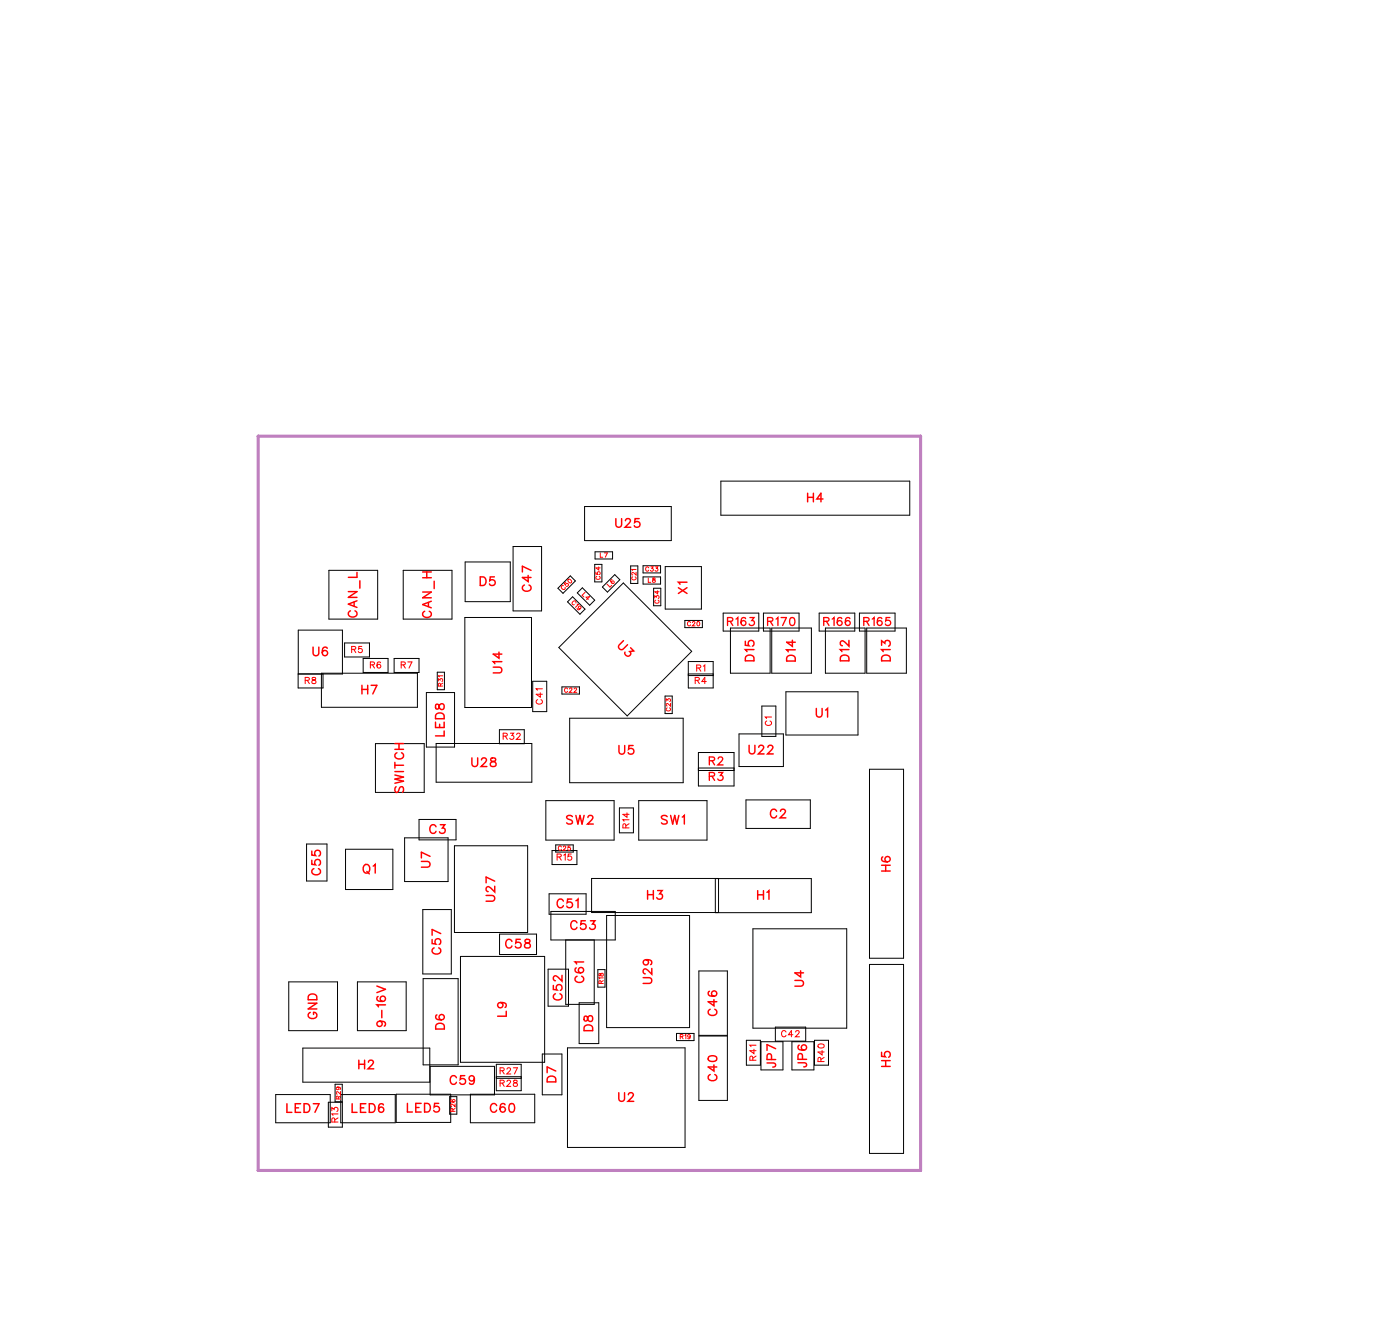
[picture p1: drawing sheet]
<svg xmlns="http://www.w3.org/2000/svg" width="115mm" height="108mm" viewBox="0 0 115 108" stroke-linecap="round" stroke-linejoin="round" font-family="sans-serif">
<path d="M21.2 35.8v60.2M21.2 35.8h54.3M21.2 35.8h.1M75.5 35.8v60.2M75.5 35.8h.1M21.2 96h54.3M21.2 96h.1M75.5 96h.1" fill="none" stroke="#bf80bf" stroke-width=".25"/>
<g fill="none" stroke="#000" stroke-width=".08">
<path d="M59.1 39.4h15.5v2.8h-15.5zM26.4 55.2h7.8v2.8h-7.8zM26.5 55.3v1.1h-2v-1.1h3.6v-3.6h-3.6v3.6M27 46.8h4v4h-4zM28.3 52.7h2v1.2h-2zM29.8 54h2v1.1h-2zM32.3 54h2.1v1.1h-2.1zM33.1 46.8h4v4h-4zM35 56.8h2.3v4.4h-2.3zM35.9 55.1h.6v1.4h-.6zM38.1 50.6h5.5v7.4h-5.5zM38.2 46.1h3.7v3.2h-3.7z"/>
<path d="M41 59.8h2v1.2h-2zM42.1 44.8h2.3v5.3h-2.3zM43.7 55.9h1.1v2.4h-1.1zM45.8 53.1l5.3-5.3 5.6 5.6-5.3 5.3zM46.1 56.3h1.4v.6h-1.4zM46.6 49.3l.4-.4 1 1-.4 .5zM46.7 58.9h9.3v5.3h-9.3zM46.8 47.2l.4 .4-1 1-.4-.4zM47.4 48.6l.4-.4 1 1-.4 .4zM48 41.5h7.1v2.8h-7.1zM48.8 46.3h.6v1.4h-.6zM48.8 45.2h1.4v.6h-1.4z"/>
<path d="M50.4 47.1l.4 .4-1 1-.4-.4zM51.7 46.4h.6v1.4h-.6zM52.7 46.4h1.5v.6h-1.5zM52.7 47.3h1.5v.6h-1.5zM53.6 48.2h.6v1.5h-.6zM54.6 57.1h.5v1.4h-.5zM54.6 46.5h2.9v3.4h-2.9zM56.2 50.9h1.4v.6h-1.4zM56.5 54.2h2v2.2h-2zM56.5 55.4h2M56.5 55.3h2M59.3 50.3h2.9v1.4h-2.9z"/>
<path d="M59.9 51.5h3.3v3.7h-3.3zM62.5 57.9h1.1v2.5h-1.1zM62.6 50.3h2.9v1.4h-2.9zM63.3 51.5h3.3v3.7h-3.3zM64.5 56.7h5.9v3.6h-5.9zM67.2 50.3h2.9v1.4h-2.9zM67.7 51.5h3.3v3.7h-3.3zM70.5 50.3h2.9v1.4h-2.9zM71.1 51.5h3.2v3.7h-3.2zM25.1 69.2h1.7v3h-1.7zM28.3 69.6h3.9v3.3h-3.9zM30.8 61h4v4h-4z"/>
<path d="M33.2 68.7h3.6v3.6h-3.6zM34.4 67.2h3v1.7h-3zM34.7 74.6h2.3v5.3h-2.3zM35.8 61h7.8v3.1h-7.8zM37.3 69.3h6v7.2h-6zM37.8 78.4h6.9v8.7h-6.9zM41 76.6h3v1.7h-3zM44.8 65.6h5.6v3.3h-5.6zM45 79.5h1.6v3h-1.6zM45 73.3h3.1v1.7h-3.1zM45.2 74.7h5.3v2.4h-5.3zM45.3 69.7h2v1.2h-2z"/>
<path d="M45.6 69.3h1.4v.6h-1.4zM46.4 77.1v5.2h2.3v-5.2M48.5 72h18.1v2.8h-18.1zM49 79.5h.6v1.4h-.6zM49.8 75.1h6.8v9.1h-6.8zM50.8 66.2h1.2v2.1h-1.2zM52.4 65.6h5.6v3.3h-5.6zM57.3 61.7h2.9v2.7h-2.9zM57.3 63.2h2.9M57.3 63h2.9M57.3 79.6h2.4v5.3h-2.4zM58.7 72v2.8"/>
<path d="M58.9 72v2.8M60.6 60.2h3.7v2.6h-3.7zM61.2 65.6h5.3v2.3h-5.3zM61.8 76.1h7.7v8.2h-7.7zM71.3 79.1h2.8v15.5h-2.8zM71.3 63.1h2.8v15.5h-2.8zM22.6 89.7h4.5v2.4h-4.5zM23.7 80.5h4v4h-4zM24.8 85.9h10.5v2.8h-10.5zM26.9 90.4h1.2v2h-1.2zM27.5 88.9h.6v1.4h-.6zM28 89.7h4.4v2.4h-4.4z"/>
<path d="M29.3 80.5h4v4h-4zM32.5 89.7h4.5v2.3h-4.5zM34.7 80.2h2.9v7.1h-2.9zM35.3 87.4h5.3v2.4h-5.3zM36.9 89.9h.6v1.4h-.6zM38.6 89.7h5.3v2.3h-5.3zM40.7 87.3h2.1v2.1h-2.1zM40.7 88.4h2.1M40.7 88.3h2.1M44.5 86.4h1.6v3.4h-1.6zM46.5 85.9h9.7v8.2h-9.7zM47.5 82.2h1.6v3.4h-1.6z"/>
<path d="M55.5 84.7h1.4v.6h-1.4zM57.3 84.9h2.4v5.3h-2.4zM61.2 85.3h1.2v2h-1.2zM62.4 85.4h1.8v2.3h-1.8zM63.6 84.2h2.5v1.2h-2.5zM65 85.4h1.8v2.3h-1.8zM66.8 85.3h1.2v2h-1.2z"/>
</g>
<g fill="none" stroke="#f00" stroke-width=".12">
<path d="M25.7 53.1v.5l.2 .2 .2-.1 .1-.6M26.8 53.2v-.1a.35 .35 0 0 0-.4 .2 .35 .35 0 0 0 .2 .5 .22 .22 0 0 0 .3-.2 .22 .22 0 0 0-.2-.3 .22 .22 0 0 0-.3 .2M28.6 48.5h.7l-.7 .5h.7M28.7 50.1a.26 .26 0 0 0-.1 .3 .26 .26 0 0 0 .2 .2h.2a.26 .26 0 0 0 .3-.2 .26 .26 0 0 0-.2-.3M29 49.4v.3M29.3 46.9v.4h-.7M29.3 49.3l-.7 .2 .7 .3M29.5 47.6v.6M29.7 56.2v.7M29.7 56.5h.5M30.2 56.2v.7M30.4 56.2h.5l-.3 .7"/>
<path d="M34.7 48.5h.7l-.7 .5h.7M34.7 47.4h.7M34.7 46.9h.7M34.8 50.1a.26 .26 0 0 0-.1 .3 .26 .26 0 0 0 .2 .2h.2a.26 .26 0 0 0 .3-.2 .26 .26 0 0 0-.2-.3M35 46.9v.5M35.1 49.4v.3M35.4 49.3l-.7 .3 .7 .2M35.6 47.6v.7M35.7 59.2v.4h.7v-.4M35.8 58.6a.39 .39 0 0 1 .6 .1v.2h-.7zM35.8 57.8v.3h.1l.3-.4a.24 .24 0 0 1 .2 .2 .24 .24 0 0 1-.2 .3l-.1-.1-.1-.3zM36.1 59.4v.2"/>
<path d="M36.4 59.9v.4h-.7M39.4 47.3h.2a.38 .38 0 0 1 .3 .3 .38 .38 0 0 1-.3 .4h-.2zM40.5 54.7h.5l.2 .2-.1 .2-.6 .1M40.6 47.3h-.4v.3a.25 .25 0 0 1 .4 0 .25 .25 0 0 1-.1 .4 .25 .25 0 0 1-.4-.1M40.9 53.5v.5l-.4-.4h.7M41.2 54.2h-.7l.1 .2M43 48a.26 .26 0 0 0-.2 .3 .26 .26 0 0 0 .3 .2h.2a.26 .26 0 0 0 .3-.2 .26 .26 0 0 0-.2-.3M43.3 47.2v.5l-.4-.4h.7M43.6 46.8l-.7-.4v.5M50.5 42.5v.5l.2 .2 .3-.1v-.6M51.1 52.5l-.3 .4v.3l.2 .1 .5-.4M51.3 42.7l.1-.2h.2l.1 .2-.1 .2-.3 .3h.4"/>
<path d="M51.7 53.1l.3 .3h-.3a.24 .24 0 0 1-.2 .4 .24 .24 0 0 1-.2-.3M52.4 42.5h-.3v.3a.25 .25 0 0 1 .3 0 .25 .25 0 0 1 0 .4 .25 .25 0 0 1-.4-.1M55.6 48.2l.8 .5M56.4 47.7h-.8l.2 .2M56.4 48.2l-.8 .5M61.1 52.6v.3h.3a.25 .25 0 0 1 0-.3 .25 .25 0 0 1 .4 0 .25 .25 0 0 1-.1 .4M61.2 53.8l.2-.1 .3 .1 .1 .4h-.7zM61.8 53.3h-.7l.2 .1M64.6 53.8l.2-.1 .3 .1 .1 .4h-.7zM65 52.5v.5l-.5-.3h.7M65.2 53.3h-.7l.2 .1M66.2 40.4v.7"/>
<path d="M66.2 40.8h.5M66.7 40.4v.7M67 58.1v.5l.2 .2 .2-.1v-.6M67.5 40.9h-.5l.3-.5v.7M67.7 58.2l.2-.1v.7M69 53.8l.2-.1 .3 .1 .1 .4h-.7zM69.6 53.3h-.7l.2 .1M69.6 52.5v.5l-.3-.4-.2-.1-.2 .2v.1l.2 .1M72.3 52.9v-.4l.3 .2a.24 .24 0 0 1 .4-.1 .24 .24 0 0 1-.1 .4M72.4 53.8l.2-.1 .3 .1 .1 .4h-.7zM73 53.3h-.7l.1 .1M25.6 70.5v.4h.3a.25 .25 0 0 1 0-.4 .25 .25 0 0 1 .4 .1 .25 .25 0 0 1-.1 .3"/>
<path d="M25.6 69.8v.3h.3a.25 .25 0 0 1 0-.3 .25 .25 0 0 1 .4 0 .25 .25 0 0 1-.1 .4M25.7 71.2a.26 .26 0 0 0-.1 .3 .26 .26 0 0 0 .2 .2h.2a.26 .26 0 0 0 .3-.2 .26 .26 0 0 0-.2-.3M29.9 71v-.1a.33 .33 0 0 1 .4 .3 .33 .33 0 0 1-.4 .3l-.1-.2zM30.1 71.4l.2 .2M30.6 71l.2-.1v.7M32.4 63.5l.7 .2-.7 .2 .7 .1-.7 .2M32.4 63.3h.7M32.4 62.7h.7M32.4 62.5v.5M32.4 61.4h.7M32.4 61h.7M32.5 64.5l-.1 .2 .1 .3 .2-.1 .1-.4h.2l.1 .2-.1 .3"/>
<path d="M32.6 61.7a.26 .26 0 0 0-.2 .3 .26 .26 0 0 0 .3 .2h.1a.26 .26 0 0 0 .3-.2 .26 .26 0 0 0-.2-.3M32.7 61v.4M34.6 70.6h.5l.2 .2-.1 .3h-.6M35.3 70.2l-.7-.3v.4M35.4 77v.4h.3a.25 .25 0 0 1 0-.4 .25 .25 0 0 1 .4 .1 .25 .25 0 0 1-.1 .3M35.6 77.7a.26 .26 0 0 0-.2 .3 .26 .26 0 0 0 .3 .2h.2a.26 .26 0 0 0 .3-.2 .26 .26 0 0 0-.2-.3M35.8 67.8a.26 .26 0 0 0-.3-.2 .26 .26 0 0 0-.2 .3v.2a.26 .26 0 0 0 .2 .2 .26 .26 0 0 0 .3-.1M36.1 67.6h.4l-.2 .3a.24 .24 0 0 1 .2 .4 .25 .25 0 0 1-.5-.1M36.2 76.5l-.8-.3v.5M38.7 62.1v.5l.2 .2 .2-.1 .1-.6M39.5 62.3l.1-.2h.2l.1 .2-.1 .2-.3 .3h.4M39.9 73.4h.5l.2 .2-.1 .3h-.6"/>
<path d="M40.3 62.2v.2l.3 .1 .1 .1a.24 .24 0 0 1-.2 .3 .24 .24 0 0 1-.3-.3l.5-.3-.1-.1zM40.6 72.7v.4l-.4-.3-.2-.1-.1 .1v.2l.1 .1M40.6 72.2l-.7-.3v.5M42 77.2a.26 .26 0 0 0-.3-.2 .26 .26 0 0 0-.2 .3v.2a.26 .26 0 0 0 .2 .2 .26 .26 0 0 0 .3-.1M42.7 77h-.4v.3a.25 .25 0 0 1 .4 0 .25 .25 0 0 1-.1 .4 .25 .25 0 0 1-.3-.1M43.1 77v.2l.3 .2 .1 .1a.24 .24 0 0 1-.2 .2 .24 .24 0 0 1-.3-.2l.5-.3-.1-.2zM46.1 80v.4l-.3-.3-.3-.1-.1 .1v.2l.2 .1M46.2 73.9a.26 .26 0 0 0-.3-.2 .26 .26 0 0 0-.2 .3v.2a.26 .26 0 0 0 .2 .2 .26 .26 0 0 0 .3-.1M46.9 73.7h-.3l-.1 .3a.25 .25 0 0 1 .4 0 .25 .25 0 0 1 0 .4 .25 .25 0 0 1-.4-.1M47 67l-.2-.1-.3 .1v.1l.4 .2 .1 .2-.2 .1-.3-.1M47.2 66.9l.2 .7 .2-.7 .1 .7 .2-.7M47.2 73.8l.2-.1v.7"/>
<path d="M47.3 79.4h-.1a.35 .35 0 0 0 .3 .4 .35 .35 0 0 0 .4-.2 .22 .22 0 0 0-.2-.3 .22 .22 0 0 0-.3 .2 .22 .22 0 0 0 .2 .3M47.3 75.7a.26 .26 0 0 0-.3-.2 .26 .26 0 0 0-.2 .3v.1a.26 .26 0 0 0 .2 .3 .26 .26 0 0 0 .3-.2M47.9 78.9h-.7l.1 .1M48 75.5h-.3l-.1 .3a.25 .25 0 0 1 .4 0 .25 .25 0 0 1 0 .4 .25 .25 0 0 1-.4-.1M48.2 67l.2-.1h.1l.1 .1-.1 .2-.3 .4h.5M48.4 75.5h.4l-.2 .3a.24 .24 0 0 1 .2 .3 .24 .24 0 0 1-.4 0M50.8 61.1v.5l.2 .2 .2-.1v-.6M51.9 61.1h-.3v.3a.25 .25 0 0 1 .3 0 .25 .25 0 0 1 0 .4 .25 .25 0 0 1-.4-.1M53 78.7a.22 .22 0 0 1 .2 .3 .22 .22 0 0 1-.4 .1 .22 .22 0 0 1 .1-.4h.1a.34 .34 0 0 1 .5 .2l-.1 .2M53.1 73v.7M53.1 73.3h.5M53.5 79.4v.5l-.4-.4-.2-.1-.1 .2v.1l.1 .1"/>
<path d="M53.6 73v.7M53.9 73h.4l-.2 .3a.24 .24 0 0 1 .2 .4 .24 .24 0 0 1-.4-.1M54.7 67l-.1-.1-.3 .1v.1l.4 .2v.2l-.1 .1-.3-.1M55 66.9l.2 .7 .1-.7 .2 .7 .2-.7M56 67l.1-.1v.7M61.5 61.1v.5l.2 .2 .2-.1v-.6M62.2 73.4h.4M62.2 73v.7M62.2 61.3l.2-.2h.1l.1 .1-.1 .3-.3 .3h.5M62.6 73v.7M62.9 73.2l.2-.2v.7M63 61.3l.1-.2h.2l.1 .1-.1 .3-.3 .3h.4"/>
<path d="M63.7 66.5a.26 .26 0 0 0-.3-.2 .26 .26 0 0 0-.2 .3v.2a.26 .26 0 0 0 .2 .3 .26 .26 0 0 0 .3-.2M64 66.5l.2-.2h.1l.1 .2-.1 .2-.3 .4h.5M65.7 79.6v.5l-.5-.3h.7M72.3 71.4h.7M72.3 70.9h.7M72.4 70.3h-.1a.35 .35 0 0 0 .3 .4 .35 .35 0 0 0 .4-.2 .22 .22 0 0 0-.2-.3 .22 .22 0 0 0-.2 .2 .22 .22 0 0 0 .2 .3M72.7 70.9v.5M23.5 90.5v.7h.4M24.2 90.8h.3M24.7 90.5h-.5v.7h.5M24.9 90.5h.3a.38 .38 0 0 1 .2 .3 .38 .38 0 0 1-.2 .4h-.3zM25.3 82.2h.7l-.7 .5h.7"/>
<path d="M25.4 81.6l.2-.1 .3 .1 .1 .4h-.7zM25.4 83a.26 .26 0 0 0-.1 .3 .26 .26 0 0 0 .3 .2h.1a.25 .25 0 0 0 .3-.2 .25 .25 0 0 0-.3-.3v.2M25.7 90.5h.5l-.4 .7M28.9 90.5v.7h.4M29.4 86.9v.7M29.4 87.3h.5M29.6 90.8h.2M29.9 86.9v.7M30 90.5h-.4v.7h.4M30.2 87.1l.2-.2h.1l.1 .2-.1 .2-.3 .3h.5M30.3 90.5h.2a.38 .38 0 0 1 .3 .3 .38 .38 0 0 1-.3 .4h-.2zM30.9 80.8l.7 .3-.7 .3"/>
<path d="M31 81.7h-.1a.35 .35 0 0 0 .3 .5 .35 .35 0 0 0 .4-.3 .22 .22 0 0 0-.2-.2 .22 .22 0 0 0-.2 .2 .22 .22 0 0 0 .2 .2M31.1 83.7a.22 .22 0 0 1 .2 .3 .22 .22 0 0 1-.3 .1 .22 .22 0 0 1 0-.3l.1-.1a.33 .33 0 0 1 .5 .3l-.1 .1M31.3 82.8v.6M31.5 90.6l-.1-.1a.35 .35 0 0 0-.4 .3 .35 .35 0 0 0 .3 .4 .22 .22 0 0 0 .2-.2 .22 .22 0 0 0-.2-.2 .22 .22 0 0 0-.3 .2M31.6 82.4h-.7l.1 .2M33.4 90.5v.7h.4M34.1 90.8h.3M34.5 90.5h-.4v.7h.4M34.8 90.5h.3a.38 .38 0 0 1 .2 .3 .38 .38 0 0 1-.2 .4h-.3zM35.8 84l.2-.1 .3 .1 .1 .4h-.7zM35.8 83.2a.35 .35 0 0 0 .2 .5 .35 .35 0 0 0 .4-.3 .22 .22 0 0 0-.2-.2 .22 .22 0 0 0-.2 .2 .22 .22 0 0 0 .2 .2M36 90.5h-.4v.3a.25 .25 0 0 1 .4 0 .25 .25 0 0 1-.1 .3 .25 .25 0 0 1-.3-.1"/>
<path d="M37.4 88.4a.26 .26 0 0 0-.3-.2 .26 .26 0 0 0-.2 .3v.1a.26 .26 0 0 0 .2 .3 .26 .26 0 0 0 .3-.2M38.1 88.2h-.3v.3a.25 .25 0 0 1 .3 0 .25 .25 0 0 1 0 .4 .25 .25 0 0 1-.4-.1M38.9 88.4a.22 .22 0 0 1-.3 .2 .22 .22 0 0 1-.1-.3 .22 .22 0 0 1 .4 0v.1a.34 .34 0 0 1-.3 .5l-.1-.1M40.7 90.6a.26 .26 0 0 0-.3-.1 .26 .26 0 0 0-.2 .2v.2a.26 .26 0 0 0 .2 .3 .26 .26 0 0 0 .3-.2M41.1 82.2a.22 .22 0 0 1 .1 .3 .22 .22 0 0 1-.3 .1 .22 .22 0 0 1 0-.4h.2a.34 .34 0 0 1 .4 .3l-.1 .1M41.4 90.6v-.1a.35 .35 0 0 0-.4 .3 .35 .35 0 0 0 .2 .4 .22 .22 0 0 0 .3-.2 .22 .22 0 0 0-.2-.3 .22 .22 0 0 0-.3 .2M41.5 82.9v.4h-.7M41.8 90.5h.1a.37 .37 0 0 1 .3 .3 .37 .37 0 0 1-.3 .4 .45 .45 0 0 1-.1-.7zM45 88.3l.2-.1 .3 .1 .1 .4h-.7zM45.4 80.8v.3l.3 .1a.25 .25 0 0 1 0-.4 .25 .25 0 0 1 .4 0 .25 .25 0 0 1-.1 .4M45.6 81.5a.26 .26 0 0 0-.2 .3 .26 .26 0 0 0 .3 .2h.1a.26 .26 0 0 0 .3-.2 .26 .26 0 0 0-.2-.3M45.6 87.8l-.7-.3v.4"/>
<path d="M47.3 80a.26 .26 0 0 0-.1 .3 .26 .26 0 0 0 .2 .2h.2a.26 .26 0 0 0 .3-.2 .26 .26 0 0 0-.2-.3M47.9 83.3v.4h.2l.3-.4a.24 .24 0 0 1 .2 .2 .24 .24 0 0 1-.2 .2l-.2-.1-.1-.3zM48 84.1l.2-.1 .3 .1 .1 .4h-.7zM50.8 89.6v.5l.2 .2 .2-.1v-.6M51.5 89.8l.2-.2h.1l.2 .1-.1 .3-.4 .3h.5M52.8 80.2h.5l.2 .2-.1 .2h-.6M58.1 86.7l.3-.1a.3 .3 0 0 1 .4 .2 .38 .38 0 0 1-.4 .2 .38 .38 0 0 1-.3-.2zM58.2 81.3h-.1a.35 .35 0 0 0 .3 .4 .35 .35 0 0 0 .4-.2 .22 .22 0 0 0-.2-.3 .22 .22 0 0 0-.2 .2 .22 .22 0 0 0 .2 .3M58.3 88.1a.26 .26 0 0 0-.2 .3 .26 .26 0 0 0 .3 .2h.1a.26 .26 0 0 0 .3-.2 .26 .26 0 0 0-.2-.3M58.3 82.7a.26 .26 0 0 0-.2 .3 .26 .26 0 0 0 .3 .3h.1a.26 .26 0 0 0 .3-.3 .26 .26 0 0 0-.2-.3M58.6 87.3v.5l-.5-.3h.7M58.6 82v.5l-.5-.4h.7"/>
<path d="M62.9 87.1l.7 .1v.2l-.2 .1M63.3 86.9v-.4l-.3-.1-.1 .5h.7M63.6 86l-.7-.4v.5M65.2 80.4h.5l.2 .2-.1 .2-.6 .1M65.5 87.1l.6 .1v.2l-.2 .1M65.6 85.7h-.1a.35 .35 0 0 0 .2 .4 .35 .35 0 0 0 .5-.2 .22 .22 0 0 0-.2-.2 .22 .22 0 0 0-.3 .2 .22 .22 0 0 0 .2 .2M65.8 86.9v-.5h-.3v.5h.7M72.3 86.3v.3h.3a.25 .25 0 0 1 0-.3 .25 .25 0 0 1 .4 0 .25 .25 0 0 1-.1 .4M72.3 87.4h.7M72.3 87h.7M72.7 87v.4"/>
</g>
<g fill="none" stroke="#f00" stroke-width=".08">
<path d="M25 55.8h.3l.1-.2-.4-.1v.5M25.2 55.8l.2 .2M25.6 55.6v.1l.3 .2a.17 .17 0 0 1-.2 .2 .17 .17 0 0 1-.1-.2l.3-.2v-.1zM28.8 53.2h.3l.1-.1-.4-.1v.5M29 53.2l.2 .3M29.7 53h-.3v.2a.18 .18 0 0 1 .3 0 .18 .18 0 0 1 0 .3 .18 .18 0 0 1-.3-.1M30.4 54.5h.3v-.1l-.3-.1v.5M30.6 54.5l.1 .3M31.2 54.3a.22 .22 0 0 0-.3 .2 .22 .22 0 0 0 .3 .2 .16 .16 0 0 0-.1-.2 .16 .16 0 0 0-.2 .1M32.9 54.5h.3l.1-.1-.4-.1v.5M33.1 54.5l.2 .3M33.5 54.3h.3l-.3 .5"/>
<path d="M36 55.8v-.1l.1 .1a.12 .12 0 0 1 .2-.1 .12 .12 0 0 1-.1 .2M36.1 56.2v-.2h-.1v.2h.3M36.3 55.4h-.3v.1M36.3 56l-.2 .1M44.1 57.4a.19 .19 0 0 0-.1 .2 .19 .19 0 0 0 .2 .1h.1a.19 .19 0 0 0 .2-.1 .19 .19 0 0 0-.1-.2M44.3 56.8v.4l-.3-.3h.5M44.5 56.5h-.5l.1 .1M46.2 48a.13 .13 0 0 0-.1 .1 .13 .13 0 0 0 0 .1v.1a.13 .13 0 0 0 .2 0 .13 .13 0 0 0 .1-.1M46.4 47.7l-.1 .1 .1 .2a.13 .13 0 0 1 .1-.2 .13 .13 0 0 1 .1 .2 .13 .13 0 0 1-.1 .1M46.6 56.5a.13 .13 0 0 0-.2-.1 .13 .13 0 0 0-.1 .1v.1a.13 .13 0 0 0 .1 .2 .13 .13 0 0 0 .2-.1M46.7 56.5l.2-.1v.1l-.2 .3h.2M47.1 56.5l.1-.1 .1 .1-.2 .3h.2"/>
<path d="M47.2 49.4a.13 .13 0 0 0 0-.1 .13 .13 0 0 0-.2 0v.1a.13 .13 0 0 0-.1 .1 .13 .13 0 0 0 .2 .1M47.3 49.5h.2l-.3 .3M47.4 49.9h-.1a.15 .15 0 0 0 .3 0 .15 .15 0 0 0-.1-.2 .11 .11 0 0 0 0 .1 .11 .11 0 0 0 .1 .1M48 48.6l-.2 .2 .1 .1M48.3 49.1l-.2-.1 .3-.1-.3 .3M48.9 46.9v.2h.1a.13 .13 0 0 1 0-.2 .13 .13 0 0 1 .2 0 .13 .13 0 0 1 0 .2M49 47.2a.13 .13 0 0 0-.1 .2 .13 .13 0 0 0 .1 .1h.1a.13 .13 0 0 0 .1-.1 .13 .13 0 0 0-.1-.2M49.1 46.5v.2l-.2-.1h.3M49.2 45.3v.4h.2M49.6 45.3h.2l-.1 .4M49.8 47.9l.2 .2 .2-.1M50.2 47.5a.16 .16 0 0 0-.1 .3 .16 .16 0 0 0 .3-.1 .11 .11 0 0 0-.2-.1 .11 .11 0 0 0 0 .2"/>
<path d="M51.9 47.3a.13 .13 0 0 0-.1 .1 .13 .13 0 0 0 .2 .1 .13 .13 0 0 0 .2-.1 .13 .13 0 0 0-.1-.1M52.2 46.9v.3l-.3-.3-.1 .1 .1 .1M52.2 46.7h-.4l.1 .1M53.2 47.4v.3h.2M53.2 46.6a.13 .13 0 0 0-.1-.1 .13 .13 0 0 0-.1 .1v.1a.13 .13 0 0 0 .1 .1 .13 .13 0 0 0 .1-.1M53.4 46.5h.2l-.1 .1a.12 .12 0 0 1 .1 .2 .12 .12 0 0 1-.2 0M53.6 47.4v.1l.2 .1a.12 .12 0 0 1-.2 .1 .12 .12 0 0 1-.1-.1l.2-.1zM53.7 49v-.2l.1 .1a.12 .12 0 0 1 .2 0 .12 .12 0 0 1 0 .2M53.8 46.5h.2l-.1 .1a.12 .12 0 0 1 0 .2 .12 .12 0 0 1-.2 0M53.8 49.2a.13 .13 0 0 0-.1 .2 .13 .13 0 0 0 .1 .1h.1a.13 .13 0 0 0 .2-.1 .13 .13 0 0 0-.1-.2M53.9 48.4v.3l-.2-.2h.4M54.6 57.5v-.2l.2 .1a.12 .12 0 0 1 .2-.1 .12 .12 0 0 1-.1 .2"/>
<path d="M54.7 58a.13 .13 0 0 0-.1 .2 .13 .13 0 0 0 .2 .1h.1a.13 .13 0 0 0 .1-.1 .13 .13 0 0 0-.1-.2M55 57.7v.2l-.3-.2h-.1l.1 .2M56.6 51a.13 .13 0 0 0-.1 0 .13 .13 0 0 0-.1 .1v.1a.13 .13 0 0 0 .1 .1 .13 .13 0 0 0 .1-.1M56.8 51h.1l.1 .1-.2 .2h.2M57 55.8h.3l.1-.2-.4-.1v.5M57.1 54.8l.3-.1 .1-.1-.4-.1v.5M57.2 55.8l.2 .2M57.3 54.8l.2 .2M57.7 54.6l.1-.1v.5M57.9 55.9h-.3l.2-.4v.5M62.9 59.1a.19 .19 0 0 0-.1 .2 .19 .19 0 0 0 .2 .2h.1a.19 .19 0 0 0 .2-.2 .19 .19 0 0 0-.1-.2M63.3 58.8h-.5l.1 .1"/>
<path d="M41.3 60.4l.3-.1v-.1l-.3-.1v.5M41.4 60.4l.2 .2M41.9 60.1h.2l-.1 .2a.17 .17 0 0 1 .1 .3 .17 .17 0 0 1-.3-.1M42.4 60.2l.2-.1 .1 .2-.3 .3h.3M45.7 70.3l.3-.1v-.1l-.3-.1v.5M45.9 70.3l.1 .2M46.1 69.4a.13 .13 0 0 0-.2 0 .13 .13 0 0 0-.1 .1v.1a.13 .13 0 0 0 .1 .1 .13 .13 0 0 0 .2-.1M46.2 69.4h.1l.1 .1-.2 .2h.2M46.2 70.1l.2-.1v.5M46.8 69.4h-.2v.1a.13 .13 0 0 1 .2 0 .13 .13 0 0 1 0 .2 .13 .13 0 0 1-.2-.1M46.9 70h-.3v.2a.18 .18 0 0 1 .3 0 .18 .18 0 0 1-.1 .3 .18 .18 0 0 1-.2-.1M49.1 79.8l.1 .2 .2-.2a.12 .12 0 0 1 .1 .1 .12 .12 0 0 1-.2 .1v-.2z"/>
<path d="M51.3 67.9v-.3l-.1-.1-.1 .4h.5M51.4 66.6v.4l-.3-.2h.5M51.6 67.2h-.5l.1 .1M51.6 67.5l-.3 .2M27.2 91.1v-.3l.2 .2a.18 .18 0 0 1 .3-.2 .17 .17 0 0 1-.1 .3M27.5 92l-.1-.3h-.1l-.1 .3h.5M27.7 89.1a.11 .11 0 0 1 .1 .2 .11 .11 0 0 1-.2 0 .11 .11 0 0 1 0-.2l.3 .1v.1M27.7 91.3h-.5l.1 .1M27.7 91.7l-.2 .1M27.7 90.1v-.2h-.1v.2h.3M27.9 89.5v.2l-.2-.2-.1 .1 .1 .1M27.9 89.9l-.2 .1"/>
<path d="M37 90.2a.15 .15 0 0 0 .1 .2 .15 .15 0 0 0 .2-.2 .11 .11 0 0 0-.2 0 .11 .11 0 0 0 .1 .2M37.1 91.1v-.2h-.1v.2h.3M37.3 90.5v.2l-.2-.2-.1 .1 .1 .1M37.3 90.9l-.2 .1M41 87.8h.3l.1-.2-.4-.1v.6M41 88.8h.3l.1-.1-.4-.1v.5M41.2 87.8l.2 .3M41.2 88.8l.2 .3M41.6 87.7l.2-.2 .1 .2-.3 .4h.3M41.6 88.7l.2-.1 .1 .1-.3 .4h.3M42.1 87.5h.3l-.2 .6M42.2 88.6v.1l.2 .2a.17 .17 0 0 1-.1 .2 .17 .17 0 0 1-.2-.2l.3-.2v-.1z"/>
<path d="M49.3 80.6v-.2h-.1l-.1 .2h.4M49.5 80.2h-.4l.1 .1M49.5 80.4l-.2 .1M55.8 85h.2v-.1l-.2-.1v.4M55.9 85l.1 .2M56.2 84.9l.1-.1v.4M56.6 84.9a.11 .11 0 0 1-.1 .1 .11 .11 0 0 1-.1-.1 .11 .11 0 0 1 .2 0v.3l-.2-.1M61.7 86.9v-.3h-.1l-.1 .3h.5M61.8 86v.4l-.3-.3h.5M62 85.7h-.5l.1 .1M62 86.6l-.3 .2M64.5 84.6a.19 .19 0 0 0-.2-.1 .19 .19 0 0 0-.2 .2v.1a.19 .19 0 0 0 .2 .2 .19 .19 0 0 0 .2-.1"/>
<path d="M65 84.8h-.3l.2-.3v.5M65.3 84.6l.2-.1 .1 .1-.4 .4h.4M67.1 85.7a.25 .25 0 0 1 .3-.1 .25 .25 0 0 1 .2 .3 .25 .25 0 0 1-.3 0 .25 .25 0 0 1-.2-.2zM67.3 87v-.3h-.1l-.1 .3h.5M67.4 86.1v.4l-.3-.3h.5M67.6 86.7l-.3 .2"/>
<circle cx="46.7" cy="47.6" r=".16"/>
<circle cx="57.3" cy="51.1" r=".16"/>
</g>
<g fill="none" stroke="#f00" stroke-width=".11">
<path d="M59.7 50.9h.4v-.2l-.4-.1v.7M59.9 50.9l.2 .4M60.4 50.8l.1-.2v.7M61.2 50.7h-.1a.32 .32 0 0 0-.4 .2 .32 .32 0 0 0 .3 .4 .2 .2 0 0 0 .2-.2 .2 .2 0 0 0-.2-.2 .2 .2 0 0 0-.2 .2M61.5 50.6h.4l-.2 .3a.22 .22 0 0 1 .1 .3 .22 .22 0 0 1-.4 0M63 50.9h.3l.1-.2-.4-.1v.7M63.2 50.9l.2 .4M63.7 50.8l.1-.2v.7M64.1 50.6h.4l-.3 .7M64.9 50.7a.32 .32 0 0 1 .3 .2 .32 .32 0 0 1-.2 .4l-.2-.1v-.3zM67.6 50.9h.3l.1-.2-.4-.1v.7M67.8 50.9l.2 .4"/>
<path d="M68.3 50.8l.1-.2v.7M69.1 50.7h-.1a.32 .32 0 0 0-.4 .2 .32 .32 0 0 0 .3 .4 .2 .2 0 0 0 .2-.2 .2 .2 0 0 0-.2-.2 .2 .2 0 0 0-.2 .2M69.7 50.7a.32 .32 0 0 0-.4 .2 .32 .32 0 0 0 .2 .4 .2 .2 0 0 0 .2-.2 .2 .2 0 0 0-.1-.2 .2 .2 0 0 0-.3 .2M70.9 50.9h.3l.1-.2-.4-.1v.7M71.1 50.9l.2 .4M71.5 50.8l.2-.2v.7M72.3 50.7a.32 .32 0 0 0-.4 .2 .32 .32 0 0 0 .3 .4 .2 .2 0 0 0 .2-.2 .2 .2 0 0 0-.2-.2 .2 .2 0 0 0-.2 .2M73 50.6h-.3v.3a.23 .23 0 0 1 .3 0 .23 .23 0 0 1 0 .3 .23 .23 0 0 1-.4 0M58.2 62.4l.4-.1v-.2h-.4v.6M58.2 63.6h.4v-.2l-.4-.1v.7M58.4 62.4l.2 .3M58.4 63.6l.2 .4"/>
<path d="M58.9 62.2l.1-.1 .3 .1-.4 .5h.4M58.9 63.3h.4l-.2 .3a.22 .22 0 0 1 .2 .3 .22 .22 0 0 1-.4 0"/>
</g>
<g font-size="1.2" fill="#fff">
<text x="66.2" y="41.4">H4</text>
<text x="50.5" y="43.5">U25</text>
<text x="29.6" y="50.6" transform="rotate(-90 29.6 50.6)">CAN_L</text>
<text x="35.7" y="50.7" transform="rotate(-90 35.7 50.7)">CAN_H</text>
<text x="39.3" y="48.3">D5</text>
<text x="43.9" y="48.5" transform="rotate(-90 43.9 48.5)">C47</text>
<text x="50.4" y="53.2" transform="rotate(45 50.4 53.2)">U3</text>
<text x="56.7" y="48.7" transform="rotate(-90 56.7 48.7)">X1</text>
<text x="25.6" y="54.1">U6</text>
<text x="29.6" y="57.2">H7</text>
<text x="41.5" y="55.2" transform="rotate(-90 41.5 55.2)">U14</text>
<text x="62.1" y="54.2" transform="rotate(-90 62.1 54.2)">D15</text>
<text x="65.5" y="54.3" transform="rotate(-90 65.5 54.3)">D14</text>
<text x="66.9" y="59.1">U1</text>
<text x="69.9" y="54.2" transform="rotate(-90 69.9 54.2)">D12</text>
<text x="73.3" y="54.2" transform="rotate(-90 73.3 54.2)">D13</text>
<text x="33.4" y="65" transform="rotate(-90 33.4 65)">SWITCH</text>
<text x="36.7" y="60.4" transform="rotate(-90 36.7 60.4)">LED8</text>
<text x="38.7" y="63.1">U28</text>
<text x="50.7" y="62.1">U5</text>
<text x="61.4" y="62.1">U22</text>
<text x="26.6" y="71.8" transform="rotate(-90 26.6 71.8)">C55</text>
<text x="29.7" y="71.9">Q1</text>
<text x="35.2" y="68.6">C3</text>
<text x="35.6" y="71.2" transform="rotate(-90 35.6 71.2)">U7</text>
<text x="46.4" y="67.9">SW2</text>
<text x="54.2" y="67.9">SW1</text>
<text x="63.1" y="67.3">C2</text>
<text x="73.3" y="71.5" transform="rotate(-90 73.3 71.5)">H6</text>
<text x="40.9" y="73.9" transform="rotate(-90 40.9 73.9)">U27</text>
<text x="45.6" y="74.7">C51</text>
<text x="46.8" y="76.5">C53</text>
<text x="53.1" y="74">H3</text>
<text x="62.1" y="74">H1</text>
<text x="26.3" y="83.6" transform="rotate(-90 26.3 83.6)">GND</text>
<text x="36.5" y="78.3" transform="rotate(-90 36.5 78.3)">C57</text>
<text x="41.4" y="78">C58</text>
<text x="41.8" y="83.4" transform="rotate(-90 41.8 83.4)">L9</text>
<text x="46.4" y="82" transform="rotate(-90 46.4 82)">C52</text>
<text x="48.2" y="80.6" transform="rotate(-90 48.2 80.6)">C61</text>
<text x="53.8" y="80.7" transform="rotate(-90 53.8 80.7)">U29</text>
<text x="59.1" y="83.3" transform="rotate(-90 59.1 83.3)">C46</text>
<text x="66.2" y="80.9" transform="rotate(-90 66.2 80.9)">U4</text>
<text x="29.4" y="87.9">H2</text>
<text x="31.9" y="84.2" transform="rotate(-90 31.9 84.2)">9-16V</text>
<text x="36.7" y="84.4" transform="rotate(-90 36.7 84.4)">D6</text>
<text x="36.9" y="89.2">C59</text>
<text x="45.9" y="88.8" transform="rotate(-90 45.9 88.8)">D7</text>
<text x="48.9" y="84.6" transform="rotate(-90 48.9 84.6)">D8</text>
<text x="59.1" y="88.7" transform="rotate(-90 59.1 88.7)">C40</text>
<text x="63.9" y="87.5" transform="rotate(-90 63.9 87.5)">JP7</text>
<text x="66.5" y="87.5" transform="rotate(-90 66.5 87.5)">JP6</text>
<text x="73.3" y="87.5" transform="rotate(-90 73.3 87.5)">H5</text>
<text x="23.5" y="91.5">LED7</text>
<text x="28.8" y="91.5">LED6</text>
<text x="33.4" y="91.5">LED5</text>
<text x="40.2" y="91.5">C60</text>
<text x="50.7" y="90.6">U2</text>
</g>
<g font-size="1.1" fill="#fff">
<text x="59.6" y="51.6">R163 R170</text>
<text x="67.5" y="51.6">R166 R165</text>
<text x="58.1" y="63">R2</text>
<text x="58.1" y="64.3">R3</text>
</g>
<g font-size=".9" fill="#fff">
<text x="28.8" y="53.7">R5</text>
<text x="25" y="56.3">R8</text>
<text x="30.3" y="55">R6</text>
<text x="32.9" y="55">R7</text>
<text x="44.7" y="57.8" transform="rotate(-90 44.7 57.8)">C41</text>
<text x="57" y="56.3">R4</text>
<text x="57.1" y="55.2">R1</text>
<text x="63.5" y="59.5" transform="rotate(-90 63.5 59.5)">C1</text>
<text x="41.2" y="60.8">R32</text>
<text x="45.7" y="70.7">R15</text>
<text x="51.8" y="67.9" transform="rotate(-90 51.8 67.9)">R14</text>
<text x="41" y="88.3">R27</text>
<text x="41" y="89.3">R28</text>
<text x="62.2" y="87" transform="rotate(-90 62.2 87)">R41</text>
<text x="64.1" y="85.2">C42</text>
<text x="67.8" y="87.1" transform="rotate(-90 67.8 87.1)">R40</text>
<text x="27.9" y="92" transform="rotate(-90 27.9 92)">R13</text>
</g>
<g font-size=".6" fill="#fff">
<text x="49.2" y="45.8">L7</text>
<text x="49.4" y="47.5" transform="rotate(-90 49.4 47.5)">C54</text>
<text x="52.3" y="47.6" transform="rotate(-90 52.3 47.6)">C21</text>
<text x="52.9" y="47">C33</text>
<text x="53.1" y="47.9">L8</text>
<text x="46.3" y="48.5" transform="rotate(-45 46.3 48.5)">C50</text>
<text x="46.7" y="49.5" transform="rotate(45 46.7 49.5)">C19</text>
<text x="47.6" y="48.9" transform="rotate(45 47.6 48.9)">L4</text>
<text x="50.1" y="48.3" transform="rotate(-45 50.1 48.3)">L6</text>
<text x="54.2" y="49.5" transform="rotate(-90 54.2 49.5)">C34</text>
<text x="56.4" y="51.5">C20</text>
<text x="36.5" y="56.3" transform="rotate(-90 36.5 56.3)">R31</text>
<text x="46.3" y="56.9">C22</text>
<text x="55.1" y="58.3" transform="rotate(-90 55.1 58.3)">C23</text>
<text x="45.8" y="69.9">C25</text>
<text x="49.6" y="80.7" transform="rotate(-90 49.6 80.7)">R18</text>
<text x="55.8" y="85.3">R19</text>
<text x="28.1" y="90.1" transform="rotate(-90 28.1 90.1)">R29</text>
<text x="37.5" y="91.1" transform="rotate(-90 37.5 91.1)">R26</text>
</g>
</svg>
